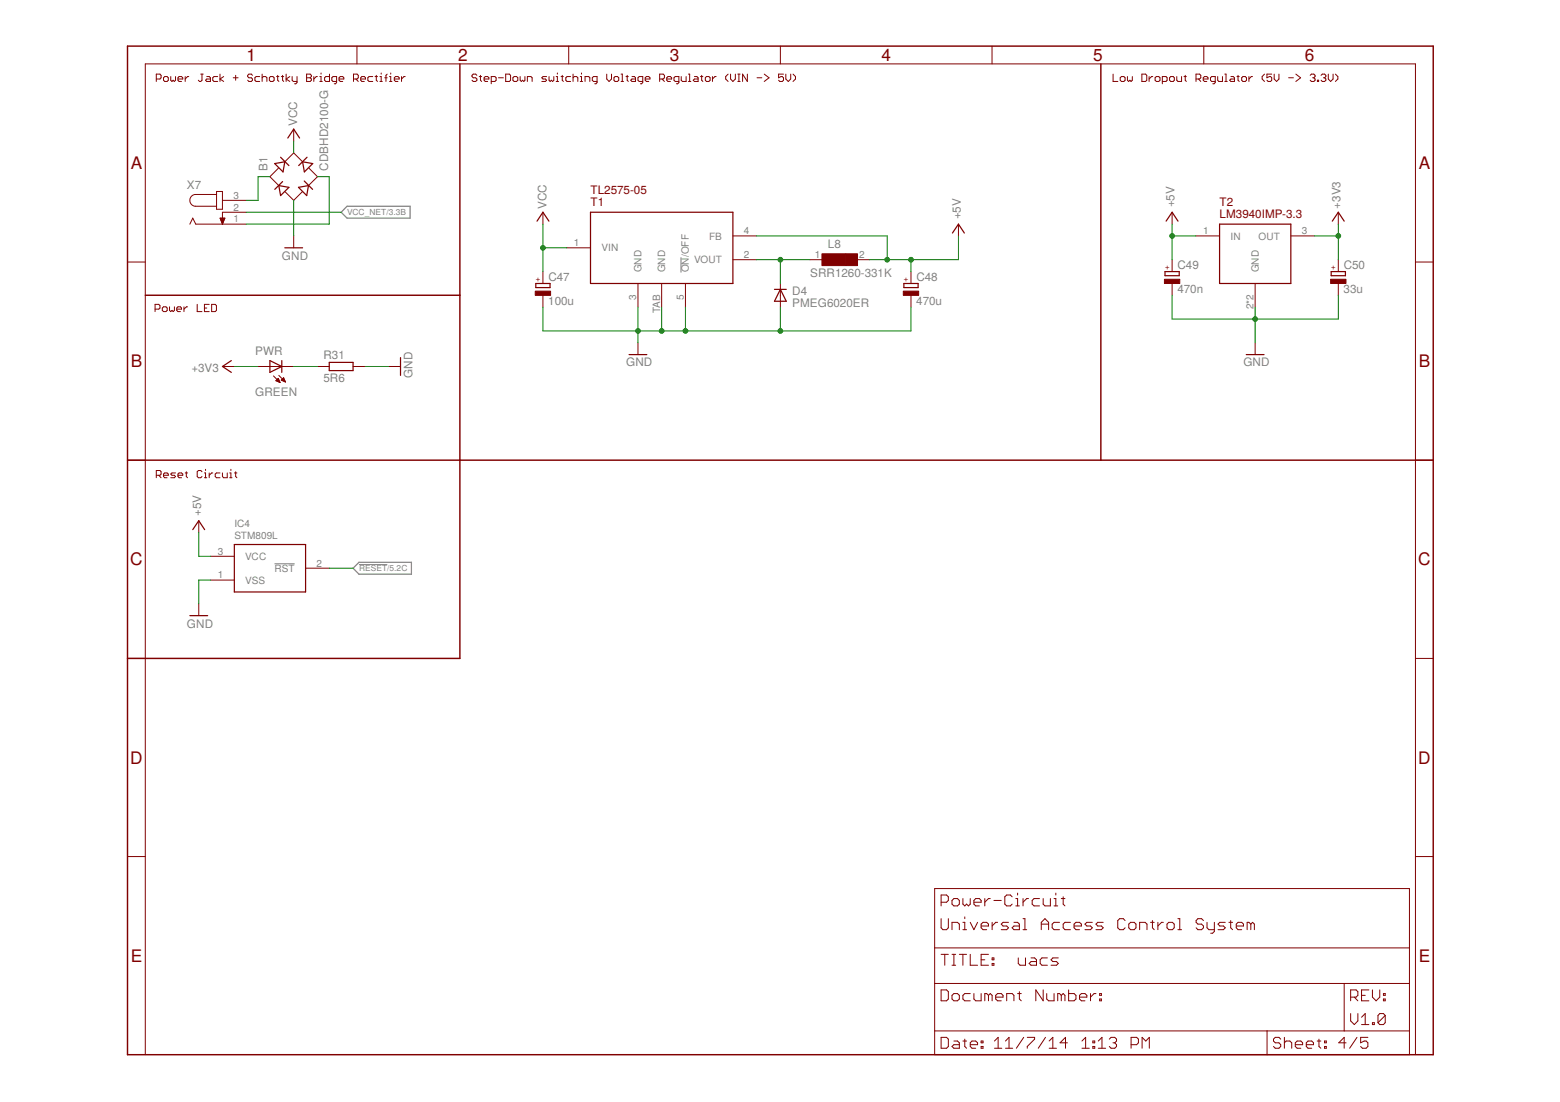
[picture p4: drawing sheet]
<svg xmlns="http://www.w3.org/2000/svg" width="297mm" height="210mm" viewBox="0 0 297 210" stroke-linecap="round" stroke-linejoin="round" font-family="sans-serif">
<path d="M129.7 49v2.9M52.3 107.4h3.8M68.3 107.5h5.4" fill="none" stroke="#808080" stroke-width=".19"/>
<path d="M66.1 39.3h12v2.3h-12l-1.1-1.2zM67.2 108.2l1.1-1.1h10v2.3h-10z" fill="none" stroke="#808080" stroke-width=".23"/>
<path d="M24.3 8.8h248.6v192.1h-248.6zM87.6 12.2v113.2h-63.3M209.6 12.2v75.5M27.7 56.2h59.9M24.3 87.7h248.6" fill="none" stroke="#800000" stroke-width=".28"/>
<g fill="none" stroke="#800000" stroke-width=".19">
<path d="M29.8 15h.7l.2-.2v-.4l-.2-.3h-.7v1.4M31.1 14.8l.3-.2h.4l.2 .2v.5l-.2 .2h-.4l-.3-.2zM32.5 14.6v.7l.2 .2 .3-.2 .2 .2 .2-.2v-.7M33.9 15h.9v-.2l-.2-.2h-.5l-.2 .2v.5l.2 .2h.5M35.3 14.6v.9M35.9 14.6h-.2l-.4 .4M38.2 14.1h.5M38.5 14.1v1.2l-.3 .2h-.2l-.2-.2M39.4 14.6h.4l.3 .2v.7h-.7l-.3-.2 .3-.3h.7M41.4 14.6h-.7l-.2 .2v.5l.2 .2h.7M41.9 14.1v1.4M42.6 14.6l-.7 .4 .7 .5"/>
<path d="M44.4 14.8h.9M44.9 14.4v.9M48.1 14.4l-.2-.3h-.5l-.2 .3v.2l.2 .2h.5l.2 .2v.3l-.2 .2h-.5l-.2-.2M49.4 14.6h-.6l-.3 .2v.5l.3 .2h.6M49.9 14.8l.2-.2h.5l.2 .2v.7M49.9 14.1v1.4M51.5 14.6h.5l.2 .2v.5l-.2 .2h-.5l-.2-.2v-.5zM52.7 14.6h.4M52.9 14.4v.9l.2 .2M53.6 14.6h.4M53.8 14.4v.9l.2 .2M54.5 14.1v1.4"/>
<path d="M55.2 14.6l-.7 .4 .7 .5M55.6 14.6v.7l.3 .2h.7M56.6 14.6v1.1l-.3 .3h-.2M58.4 14.1h.7l.2 .3v.2l-.2 .2 .2 .2v.3l-.2 .2h-.7zM58.4 14.8h.7M59.8 14.6v.9M60.4 14.6h-.2l-.4 .4M60.9 15.5h.5M60.9 14.6h.2v.9M61.1 13.9v.2M62.7 14.1v1.4h-.7l-.2-.2v-.5l.2-.2h.7M64.1 15.5h-.7l-.2-.2v-.5l.2-.2h.7v1.1l-.2 .3h-.3"/>
<path d="M64.6 15h.9v-.2l-.2-.2h-.5l-.2 .2v.5l.2 .2h.5M67.3 15h.7l.2-.2v-.4l-.2-.3h-.7v1.4M67.8 15l.4 .5M68 8.8v3.4M68.7 15h.9v-.2l-.2-.2h-.5l-.2 .2v.5l.2 .2h.5M71 14.6h-.7l-.3 .2v.5l.3 .2h.7M71.4 14.6h.5M71.6 14.4v.9l.3 .2M72.3 15.5h.5M72.3 14.6h.3v.9M72.6 13.9v.2M73.3 14.8h.4"/>
<path d="M73.7 14.1l-.2 .3v1.1M74.2 15.5h.4M74.2 14.6h.2v.9M74.4 13.9v.2M75.1 15h.9v-.2l-.2-.2h-.5l-.2 .2v.5l.2 .2h.5M76.5 14.6v.9M77.2 14.6h-.3l-.4 .4M90.8 14.4l-.2-.3h-.5l-.2 .3v.2l.2 .2h.5l.2 .2v.3l-.2 .2h-.5l-.2-.2M91.2 14.6h.5M91.5 14.4v.9l.2 .2M92.2 15h.9v-.2l-.2-.2h-.5l-.2 .2v.5l.2 .2h.5M93.5 15.5h.7l.3-.2v-.5l-.3-.2h-.7v1.4"/>
<path d="M94.9 14.8h.9M96.3 14.1h.7l.2 .3v.9l-.2 .2h-.7zM97.7 14.8l.2-.2h.5l.2 .2v.5l-.2 .2h-.5l-.2-.2zM99 14.6v.7l.3 .2 .2-.2 .2 .2 .2-.2v-.7M100.4 15.5v-.9h.7l.2 .2v.7M104.1 14.6h-.7l-.2 .2 .2 .2h.4l.3 .3-.3 .2h-.6M104.5 14.6v.7l.3 .2 .2-.2 .2 .2 .3-.2v-.7M105.9 15.5h.5M105.9 14.6h.2v.9M106.1 13.9v.2M106.8 14.6h.5M107.1 14.4v.9l.2 .2"/>
<path d="M108.3 8.8v3.4M108.6 14.6h-.6l-.3 .2v.5l.3 .2h.6M109.1 14.8l.2-.2h.5l.2 .2v.7M109.1 14.1v1.4M110.5 15.5h.4M110.5 14.6h.2v.9M110.7 13.9v.2M111.4 15.5v-.9h.7l.2 .2v.7M113.7 15.5h-.7l-.2-.2v-.5l.2-.2h.7v1.1l-.2 .3h-.3M115.5 14.1v.9l.5 .5 .4-.5v-.9M117.1 14.6h.5l.2 .2v.5l-.2 .2h-.5l-.2-.2v-.5zM118.3 14.1h.2v1.4"/>
<path d="M118.3 15.5h.4M119.2 14.6h.4M119.4 14.4v.9l.2 .2M120.3 14.6h.5l.2 .2v.7h-.7l-.2-.2 .2-.3h.7M122.4 15.5h-.7l-.2-.2v-.5l.2-.2h.7v1.1l-.2 .3h-.3M122.9 15h.9v-.2l-.3-.2h-.4l-.2 .2v.5l.2 .2h.4M125.6 15h.7l.2-.2v-.4l-.2-.3h-.7v1.4M126 15l.5 .5M127 15h.9v-.2l-.2-.2h-.5l-.2 .2v.5l.2 .2h.5M129.3 15.5h-.7l-.3-.2v-.5l.3-.2h.7v1.1l-.3 .3h-.2M129.7 14.6v.7l.2 .2h.7v-.9M131.1 14.1h.2v1.4"/>
<path d="M131.1 15.5h.5M132.2 14.6h.5l.2 .2v.7h-.7l-.2-.2 .2-.3h.7M133.4 14.6h.4M133.6 14.4v.9l.2 .2M134.5 14.6h.5l.2 .2v.5l-.2 .2h-.5l-.2-.2v-.5zM135.7 14.6v.9M136.4 14.6h-.3l-.4 .4M138.6 14.1l-.4 .5v.4l.4 .5M139.1 14.1v.9l.5 .5 .4-.5v-.9M140.5 14.1h.4M140.5 15.5h.4M140.7 14.1v1.4"/>
<path d="M142.3 14.1v1.4l-.9-1.4v1.4M144.1 14.8h1M145.5 14.1l.9 .7-.9 .7M148.6 8.8v3.4M149.2 14.1h-.9v.7l.6-.2 .3 .2v.5l-.3 .2h-.4l-.2-.2M149.6 14.1v.9l.5 .5 .5-.5v-.9M151 14.1l.5 .5v.4l-.5 .5M188.9 8.8v3.4M211.9 14.1v1.4h1M213.3 14.8l.2-.2h.5l.2 .2v.5l-.2 .2h-.5l-.2-.2zM214.7 14.6v.7l.2 .2 .2-.2 .3 .2 .2-.2v-.7M217.4 14.1h.7l.3 .3v.9l-.3 .2h-.7z"/>
<path d="M218.8 14.6v.9M219.5 14.6h-.2l-.5 .4M219.9 14.8l.3-.2h.4l.3 .2v.5l-.3 .2h-.4l-.3-.2zM221.3 15.5h.7l.2-.2v-.5l-.2-.2h-.7v1.4M222.7 14.8l.2-.2h.5l.2 .2v.5l-.2 .2h-.5l-.2-.2zM224.1 14.6v.7l.2 .2h.7v-.9M225.4 14.6h.5M225.7 14.4v.9l.2 .2M227.7 15h.7l.2-.2v-.4l-.2-.3h-.7v1.4M228.2 15l.4 .5M229.1 15h.9v-.2l-.2-.2h-.5l-.2 .2v.5l.2 .2h.5M229.2 8.8v3.4"/>
<path d="M231.4 15.5h-.7l-.2-.2v-.5l.2-.2h.7v1.1l-.2 .3h-.3M231.9 14.6v.7l.2 .2h.7v-.9M233.2 14.1h.2v1.4M233.2 15.5h.5M234.4 14.6h.4l.3 .2v.7h-.7l-.3-.2 .3-.3h.7M235.5 14.6h.5M235.7 14.4v.9l.3 .2M236.4 14.8l.3-.2h.4l.2 .2v.5l-.2 .2h-.4l-.3-.2zM237.8 14.6v.9M238.5 14.6h-.2l-.5 .4M240.8 14.1l-.5 .5v.4l.5 .5M242.1 14.1h-.9v.7l.5-.2h.2l.2 .2v.5l-.2 .2h-.4l-.3-.2"/>
<path d="M242.6 14.1v.9l.5 .5 .4-.5v-.9M245.4 14.8h.9M246.7 14.1l.9 .7-.9 .7M249.5 14.4l.2-.3h.5l.2 .3v.2l-.2 .2M249.9 14.8h.3M250.2 14.8l.2 .2v.3l-.2 .2h-.5l-.2-.2M250.8 15.3h.3v.2h-.3zM251.5 14.4l.3-.3h.4l.3 .3v.2l-.3 .2M252 14.8h.2M252.2 14.8l.3 .2v.3l-.3 .2h-.4l-.3-.2M252.9 14.1v.9l.5 .5 .4-.5v-.9M254.3 14.1l.4 .5v.4l-.4 .5"/>
<path d="M41.2 37h-3.9a1.12 1.12 0 0 0-1.1 1.2 1.12 1.12 0 0 0 1.1 1.1h3.9M41.2 36.5h1.2v3.4h-1.2zM42.4 38.2h4.5M53 32l-1.6 1.7 1.7 1.6M54.2 30.8l1.7-1.7 1.7 1.7M54.3 36.6l1.6 1.6 1.6-1.6M55.9 24.6v2.3M58.8 32l1.7 1.7-1.8 1.6M24.3 49.9h3.4M29.5 58.9h.7l.3-.2v-.5l-.3-.2h-.7v1.4M30.9 58.7l.2-.3h.5l.2 .3v.4l-.2 .3h-.5l-.2-.3zM32.3 58.4v.7l.2 .3 .2-.3 .3 .3 .2-.3v-.7"/>
<path d="M33.7 58.9h.9l-.2-.5h-.5l-.2 .3v.4l.2 .3h.5M35 58.4v1M35.7 58.4h-.2l-.5 .5M36.2 42.7l.5-1.1 .6 1.1h9.6M37.5 58v1.4h1M38.9 58.7h.5M39.8 58h-.9v1.4h.9M40.3 58h.7l.2 .2v.9l-.2 .3h-.7zM41.9 41.6h.9l-.4 1.1zM42 41.7h.8M42 41.8h.7M42 41.9h.7"/>
<path d="M42.1 42h.5M42.1 42.1h.5M42.2 42.2h.3M42.2 42.3h.3M42.2 42.4h.3M42.3 42.5h.1M42.3 42.6h.1M46.9 40.4h-4.5v2.3M55.9 44.9v2.3M103.4 40.4v2.3M103.4 51.7v2.3M103.4 56.2v2.3"/>
<path d="M107.9 47.2h4.5M121.5 54v4.5M126 54v4.5M130.5 54v4.5M139.6 49.5h4.5M139.6 44.9h4.5M148.6 54v4.5M154.2 49.5h2.3M163.3 49.5h2.2M173.5 51.7v2.3M173.5 56.2v2.3M182.5 42.7v2.2"/>
<path d="M223.2 40.4v2.3M223.2 49.5v2.2M223.2 54v2.2M227.7 44.9h4.5M239 54v4.5M245.8 44.9h4.5M254.8 40.4v2.3M254.8 49.5v2.2M254.8 54v2.2M269.5 49.9h3.4M42.4 69.8h2.2M49.1 69.8h6.8"/>
<path d="M52.1 71.6l1.2 1.3M52.5 72.5l.8 .4M52.5 72.5l.5-.4 .3 .8M52.6 72.5h.6M52.6 72.4h.5M52.7 72.3h.4M52.8 72.6h.4M52.8 72.2h.2M52.9 72.1h.1M53 72.7h.3M53.1 71.5l1.2 1.2M53.3 72.8h.1"/>
<path d="M53.6 72.4h.6M53.6 72.3h.6M53.7 72.2h.4M53.8 72.5h.5M53.8 72.1h.3M54 72h.1M54 71.9l.3 .8-.7-.3zM54.1 72.6h.2M54.3 72.7h.1M60.5 69.8h2.2M67.2 69.8h2.3M74 69.8h2.3"/>
<path d="M121.5 65.3v2.2M239 65.3v2.2M24.3 87.7h3.4M29.8 90.5h.7l.2-.2v-.4l-.2-.3h-.7v1.4M30.2 90.5l.5 .5M31.1 90.5h.9v-.2l-.2-.2h-.4l-.3 .2v.5l.3 .2h.4M33.4 90.1h-.7l-.2 .2 .2 .2h.5l.2 .3-.2 .2h-.7M33.9 90.5h.9v-.2l-.2-.2h-.5l-.2 .2v.5l.2 .2h.5M35.3 90.1h.4M35.5 89.9v.9l.2 .2M37.8 99.2v2.3M38.5 89.9l-.3-.3h-.4l-.3 .3v.9l.3 .2h.4l.3-.2"/>
<path d="M38.9 91h.5M38.9 90.1h.2v.9M39.1 89.4v.2M39.8 90.1v.9M40.5 90.1h-.2l-.5 .4M41.9 90.1h-.7l-.2 .2v.5l.2 .2h.7M42.4 90.1v.7l.2 .2h.7v-.9M43.7 91h.5M43.7 90.1h.3v.9M44 89.4v.2M44.6 90.1h.5M44.9 89.9v.9l.2 .2"/>
<path d="M269.5 87.7h3.4M37.8 115v2.3M40.1 106h4.5M40.1 110.5h4.5M58.2 108.2h4.5M24.3 125.4h3.4M269.5 125.4h3.4M24.3 163.2h3.4M178 169.2h90.4v31.7h-90.4zM179.2 171.9h1l.4-.4v-.7l-.4-.3h-1v2.1M179.2 175v1.7l.3 .4h.7l.4-.4v-1.7M181.3 171.5l.3-.3h.7l.4 .3v.7l-.4 .4h-.7l-.3-.4z"/>
<path d="M181.3 177.1v-1.4h1l.4 .3v1.1M183.3 171.2v1l.4 .4 .3-.4 .4 .4 .3-.4v-1M183.3 177.1h.7M183.3 175.7h.4v1.4M183.7 174.6v.4M184.7 175.7l.7 1.4 .7-1.4M185.4 171.9h1.4v-.4l-.3-.3h-.7l-.4 .3v.7l.4 .4h.7M186.8 176.4h1.4v-.4l-.3-.3h-.7l-.4 .3v.7l.4 .4h.7M187.5 171.2v1.4M188.6 171.2h-.4l-.7 .7M188.9 175.7v1.4M189.3 171.5h1.3"/>
<path d="M189.9 175.7h-.3l-.7 .7M192 175.7h-1l-.4 .3 .4 .4h.7l.3 .3-.3 .4h-1.1M192.7 170.8l-.3-.3h-.7l-.4 .3v1.4l.4 .4h.7l.3-.4M193.1 175.7h.7l.3 .3v1.1h-1l-.4-.4 .4-.3h1M193.4 172.6h.7M193.4 171.2h.4v1.4M193.8 170.1v.4M194.8 171.2v1.4M194.8 177.1h.7M194.8 175h.4v2.1M195.8 171.2h-.3l-.7 .7M197.9 171.2h-1l-.4 .3v.7l.4 .4h1"/>
<path d="M198.3 177.1v-1.4l.7-.7 .7 .7v1.4M198.3 176h1.4M198.6 171.2v1l.4 .4h1v-1.4M200.7 172.6h.7M200.7 171.2h.3v1.4M201 170.1v.4M201.7 175.7h-1l-.4 .3v.7l.4 .4h1M202.1 171.2h.7M202.4 170.8v1.4l.4 .4M203.8 175.7h-1l-.4 .3v.7l.4 .4h1M204.5 176.4h1.4v-.4l-.4-.3h-.6l-.4 .3v.7l.4 .4h.6M208 175.7h-1.1l-.3 .3 .3 .4h.7l.4 .3-.4 .4h-1"/>
<path d="M210.1 175.7h-1.1l-.3 .3 .3 .4h.7l.4 .3-.4 .4h-1M214.2 175.3l-.3-.3h-.7l-.4 .3v1.4l.4 .4h.7l.3-.4M215.3 175.7h.7l.3 .3v.7l-.3 .4h-.7l-.4-.4v-.7zM217 177.1v-1.4h1l.4 .3v1.1M219.1 175.7h.7M219.4 175.3v1.4l.4 .4M220.5 175.7v1.4M221.5 175.7h-.3l-.7 .7M222.5 175.7h.7l.4 .3v.7l-.4 .4h-.7l-.3-.4v-.7zM224.3 177.1h.7M224.3 175h.3v2.1M229.2 175.3l-.4-.3h-.7l-.3 .3v.4l.3 .3h.7l.4 .4v.3l-.4 .4h-.7l-.3-.4"/>
<path d="M229.8 175.7v1l.4 .4h1M231.2 175.7v1.7l-.3 .4h-.4M233.3 175.7h-1l-.4 .3 .4 .4h.7l.3 .3-.3 .4h-1.1M234 175.7h.7M234.3 175.3v1.4l.4 .4M235.4 176.4h1.4v-.4l-.4-.3h-.7l-.3 .3v.7l.3 .4h.7M238.2 176l-.4-.3h-.3v1.4M238.2 176v1.1M238.2 176l.3-.3 .3 .3v1.1M269.5 163.2h3.4M178 187.3h90.4M178 196.4h90.4"/>
<path d="M178 180.6h90.4M179.2 188.6h1l.4 .3v1.4l-.4 .3h-1zM179.2 197.6h1l.4 .3v1.4l-.4 .4h-1zM179.2 181.8h1.4M179.9 181.8v2.1M181.3 189.6l.3-.3h.7l.4 .3v.7l-.4 .3h-.7l-.3-.3zM181.3 181.8h.7M181.3 183.9h.7M181.6 198.3h.7l.4 .3v1.1h-1.1l-.3-.4 .3-.3h1.1M181.6 181.8v2.1M182.7 181.8h1.3M183.3 181.8v2.1"/>
<path d="M183.3 198.3h.7M183.7 197.9v1.4l.3 .4M184.7 189.3h-1l-.4 .3v.7l.4 .3h1M184.7 181.8v2.1h1.4M184.7 199h1.4v-.4l-.3-.3h-.7l-.4 .3v.7l.4 .4h.7M185.4 189.3v1l.4 .3h1v-1.3M186.8 198.3h.4v.3h-.4zM186.8 199.3h.4v.4h-.4zM186.8 182.8h.7M188.2 181.8h-1.4v2.1h1.4M188.2 189.6l-.3-.3h-.4v1.3M188.2 189.6v1"/>
<path d="M188.2 189.6l.4-.3 .3 .3v1M188.9 182.5h.4v.3h-.4zM188.9 183.5h.4v.4h-.4zM189.4 199.7h1.4M189.4 198.3l.7-.7v2.1M189.6 189.9h1.4v-.3l-.4-.3h-.7l-.3 .3v.7l.3 .3h.7M191.5 199.7h1.3M191.5 198.3l.6-.7v2.1M191.7 190.6v-1.3h1l.4 .3v1M193.8 189.3h.7M193.9 182.5v1l.3 .4h1.1v-1.4M194.1 188.9v1.4l.4 .3"/>
<path d="M194.9 197.6l-1.4 2.1M195.6 197.6h1.4v.3l-1.4 1.4v.4M196.3 182.5h.7l.4 .3v1.1h-1.1l-.3-.4 .3-.3h1.1M198.6 188.6v2l-1.4-2v2M199.1 197.6l-1.4 2.1M199.3 189.3v1l.4 .3h1v-1.3M199.4 182.5h-1l-.3 .3v.7l.3 .4h1M199.8 199.7h1.4M199.8 198.3l.7-.7v2.1M201.5 182.5h-1l-.4 .3 .4 .4h.7l.3 .3-.3 .4h-1.1M202.1 189.6l-.4-.3h-.3v1.3M202.1 189.6v1"/>
<path d="M202.1 189.6l.3-.3 .4 .3v1M203.2 198.6h-1.4l1.1-1v2.1M203.5 188.6v2h1l.4-.3v-.7l-.4-.3h-1M205.5 189.9h1.4v-.3l-.3-.3h-.7l-.4 .3v.7l.4 .3h.7M206 199.7h1.4M206 198.3l.7-.7v2.1M207.6 189.3v1.3M208.1 199.3h.3v.4h-.3zM208.1 198.3h.3v.3h-.3zM208.7 189.3h-.4l-.7 .6M209.1 199.7h1.4M209.1 198.3l.7-.7v2.1"/>
<path d="M209.4 190.3h.3v.3h-.3zM209.4 189.3h.3v.3h-.3zM211.2 197.9l.4-.3h.7l.3 .3v.4l-.3 .3M211.9 198.6h.4M212.3 198.6l.3 .4v.3l-.3 .4h-.7l-.4-.4M215.4 199h1l.4-.4v-.7l-.4-.3h-1v2.1M217.5 199.7v-2.1l.7 .7 .6-.7v2.1M241.3 196.4v4.5M243.9 197.9l-.4-.3h-.7l-.3 .3v.4l.3 .3h.7l.4 .4v.3l-.4 .4h-.7l-.3-.4M244.6 198.6l.3-.3h.7l.4 .3v1.1M244.6 197.6v2.1M246.6 199h1.4v-.4l-.3-.3h-.7l-.4 .3v.7l.4 .4h.7"/>
<path d="M248.7 199h1.4v-.4l-.3-.3h-.7l-.4 .3v.7l.4 .4h.7M250.8 198.3h.7M251.1 197.9v1.4l.4 .4M252.2 199.3h.3v.4h-.3zM252.2 198.3h.3v.3h-.3zM255.9 187.3v9.1M256.3 198.6h-1.4l1-1v2.1M257.2 189.9h1l.4-.3v-.7l-.4-.3h-1v2M257.2 193.1v1.4l.7 .7 .7-.7v-1.4M257.9 189.9l.7 .7M258.4 197.6l-1.4 2.1M259.2 193.8l.7-.7v2.1"/>
<path d="M259.2 195.2h1.4M259.2 189.6h.7M260.5 197.6h-1.4v1l.7-.3h.3l.4 .3v.7l-.4 .4h-.7l-.3-.4M260.6 188.6h-1.4v2h1.4M261.3 194.8h.4v.4h-.4zM261.3 188.6v1.3l.7 .7 .7-.7v-1.3M263.4 189.3h.4v.3h-.4zM263.4 190.3h.4v.3h-.4zM263.8 193.4v1.4l-.4 .4h-.7l-.3-.4M263.8 193.4l-.4-.3h-.7l-.3 .3v1.4M263.8 193.4l-1.4 1.4M27.7 200.9v-188.7h241.8v188.7"/>
</g>
<g fill="none" stroke="#800000" stroke-width=".23">
<path d="M52.3 31.2l1.9-.4-.3 1.9zM53.1 35.3l1.9 .4-1.6 1.6zM53.4 30l1.6 1.5M53.8 34.6l-1.5 1.5M54.8 26.3l1.1-1.7 1.1 1.7M56.8 35.7l1.9-.4-.3 2zM57.6 30.8l1.9 .4-1.5 1.5zM57.9 34.5l1.6 1.6M58.5 30l-1.6 1.5M54.2 47.2h3.4M102 54h2.7v.8h-2.7zM102.3 42.1l1.1-1.7 1.1 1.7"/>
<path d="M112.4 40.4h27.2v13.6h-27.2zM147.5 55.1h2.2M148.6 55.1l1.1 2.3h-2.2zM172.1 54h2.7v.8h-2.7zM181.4 44.4l1.1-1.7 1.1 1.7M221.8 51.7h2.7v.8h-2.7zM222 42.1l1.2-1.7 1.1 1.7M232.2 42.7h13.6v11.3h-13.6zM253.5 51.7h2.7v.8h-2.7zM253.7 42.1l1.1-1.7 1.1 1.7M44 68.7l-1.6 1.1 1.6 1.1M51.4 68.7l2.3 1.1-2.3 1.1z"/>
<path d="M53.7 68.7v2.2M62.7 69h4.5v1.6h-4.5zM76.3 68.1v3.4M119.8 67.5h3.4M237.3 67.5h3.4M36.2 117.3h3.3M36.7 100.9l1.1-1.7 1.2 1.7M44.6 103.7h13.6v9.1h-13.6z"/>
</g>
<g fill="#800000" stroke="#800000" stroke-width=".19">
<path d="M101.9 55.5h2.9v.8h-2.9z"/>
<path d="M172 55.5h2.9v.8h-2.9z"/>
<path d="M253.4 53.2h2.9v.8h-2.9z"/>
<path d="M221.7 53.2h2.9v.8h-2.9z"/>
<path d="M156.5 48.3h4.5v2.3h-4.5z"/>
<path d="M161 48.3h2.3v2.3h-2.3z"/>
</g>
<g fill="none" stroke="#008000" stroke-width=".19">
<path d="M51.4 33.7h-2.3v4.5h-2.2M55.9 26.9v2.2M55.9 38.2v6.7M60.5 33.7h2.2v9h-15.8M46.9 40.4h18.1M103.4 42.7v9M103.4 58.5v4.5h70.1v-4.5M103.4 47.2h4.5M121.5 58.5v6.8M126 58.5v4.5M130.5 58.5v4.5M144.1 49.5h10.1"/>
<path d="M144.1 44.9h24.8v4.6M148.6 49.5v4.5M148.6 58.5v4.5M173.5 49.5v2.2M182.5 44.9v4.6h-17M223.2 56.2v4.6h31.6v-4.6M223.2 42.7v6.8M223.2 44.9h4.5M239 58.5v6.8M250.3 44.9h4.5M254.8 42.7v6.8M44.6 69.8h4.5"/>
<path d="M55.9 69.8h4.6M69.5 69.8h4.5M37.8 101.5v4.5h2.3M40.1 110.5h-2.3v4.5M62.7 108.2h4.5"/>
</g>
<g fill="#008000" stroke="#008000" stroke-width=".19">
<circle cx="121.5" cy="63" r=".44"/>
<circle cx="126" cy="63" r=".44"/>
<circle cx="130.5" cy="63" r=".44"/>
<circle cx="148.6" cy="63" r=".44"/>
<circle cx="239" cy="60.8" r=".44"/>
<circle cx="103.4" cy="47.2" r=".44"/>
<circle cx="148.6" cy="49.5" r=".44"/>
<circle cx="223.2" cy="44.9" r=".44"/>
<circle cx="168.9" cy="49.5" r=".44"/>
<circle cx="173.5" cy="49.5" r=".44"/>
<circle cx="254.8" cy="44.9" r=".44"/>
</g>
<g font-size="3.3" fill="#800000">
<text x="46.9" y="11.6">1</text>
<text x="87.2" y="11.6">2</text>
<text x="127.5" y="11.6">3</text>
<text x="167.8" y="11.6">4</text>
<text x="208.1" y="11.6">5</text>
<text x="248.4" y="11.6">6</text>
<text x="24.9" y="32.2">A</text>
<text x="270.1" y="32.2">A</text>
<text x="24.9" y="70">B</text>
<text x="270.1" y="70">B</text>
<text x="24.8" y="107.7">C</text>
<text x="270" y="107.7">C</text>
<text x="24.8" y="145.4">D</text>
<text x="270" y="145.4">D</text>
<text x="24.9" y="183.2">E</text>
<text x="270.1" y="183.2">E</text>
</g>
<g font-size="2.2" fill="#808080">
<text x="56.6" y="23.9" transform="rotate(-90 56.6 23.9)">VCC</text>
<text x="35.6" y="35.9">X7</text>
<text x="50.9" y="32.5" transform="rotate(-90 50.9 32.5)">B1</text>
<text x="62.5" y="32.5" transform="rotate(-90 62.5 32.5)">CDBHD2100-G</text>
<text x="104.1" y="39.7" transform="rotate(-90 104.1 39.7)">VCC</text>
<text x="182.9" y="41.8" transform="rotate(-90 182.9 41.8)">+5V</text>
<text x="223.6" y="39.5" transform="rotate(-90 223.6 39.5)">+5V</text>
<text x="255.3" y="39.7" transform="rotate(-90 255.3 39.7)">+3V3</text>
<text x="157.6" y="47.2">L8</text>
<text x="53.7" y="49.5">GND</text>
<text x="104.4" y="53.6">C47</text>
<text x="154.3" y="52.9">SRR1260-331K</text>
<text x="174.5" y="53.6">C48</text>
<text x="224.2" y="51.3">C49</text>
<text x="255.9" y="51.3">C50</text>
<text x="104.4" y="58.1">100u</text>
<text x="150.9" y="58.5">PMEG6020ER</text>
<text x="150.9" y="56.2">D4</text>
<text x="174.5" y="58.1">470u</text>
<text x="224.2" y="55.8">470n</text>
<text x="255.8" y="55.8">33u</text>
<text x="36.4" y="70.9">+3V3</text>
<text x="48.6" y="67.5">PWR</text>
<text x="61.6" y="68.5">R31</text>
<text x="119.2" y="69.8">GND</text>
<text x="236.8" y="69.8">GND</text>
<text x="48.6" y="75.3">GREEN</text>
<text x="61.6" y="72.7">5R6</text>
<text x="78.5" y="72.1" transform="rotate(-90 78.5 72.1)">GND</text>
<text x="38.3" y="98.3" transform="rotate(-90 38.3 98.3)">+5V</text>
<text x="35.6" y="119.5">GND</text>
</g>
<g font-size="2.2" fill="#800000">
<text x="112.4" y="39.3">T1</text>
<text x="112.4" y="37">TL2575-05</text>
<text x="232.2" y="39.3">T2</text>
<text x="232.2" y="41.6">LM3940IMP-3.3</text>
</g>
<g font-size="1.9" fill="#808080">
<text x="44.4" y="37.8">3</text>
<text x="44.4" y="40.1">2</text>
<text x="44.4" y="42.4">1</text>
<text x="109.3" y="46.9">1</text>
<text x="114.5" y="47.9">VIN</text>
<text x="135" y="45.6">FB</text>
<text x="141.6" y="44.6">4</text>
<text x="229.1" y="44.6">1</text>
<text x="234.3" y="45.6">IN</text>
<text x="239.6" y="45.6">OUT</text>
<text x="247.9" y="44.6">3</text>
<text x="122.1" y="51.9" transform="rotate(-90 122.1 51.9)">GND</text>
<text x="126.7" y="51.9" transform="rotate(-90 126.7 51.9)">GND</text>
<text x="131.2" y="51.9" transform="rotate(-90 131.2 51.9)">ON/OFF</text>
<text x="132.2" y="50.1">VOUT</text>
<text x="141.6" y="49.1">2</text>
<text x="155.1" y="49.1">1</text>
<text x="163.6" y="49.1">2</text>
<text x="239.7" y="51.9" transform="rotate(-90 239.7 51.9)">GND</text>
<text x="121.2" y="57.1" transform="rotate(-90 121.2 57.1)">3</text>
<text x="125.7" y="59.7" transform="rotate(-90 125.7 59.7)">TAB</text>
<text x="130.2" y="57.1" transform="rotate(-90 130.2 57.1)">5</text>
<text x="238.7" y="58.9" transform="rotate(-90 238.7 58.9)">2*2</text>
<text x="44.6" y="100.3">IC4</text>
<text x="41.5" y="105.7">3</text>
<text x="44.6" y="102.6">STM809L</text>
<text x="46.7" y="106.6">VCC</text>
<text x="60.3" y="107.9">2</text>
<text x="41.5" y="110.2">1</text>
<text x="46.7" y="111.2">VSS</text>
<text x="52.3" y="108.9">RST</text>
</g>
<g font-size="1.6" fill="#808080">
<text x="66.1" y="41">VCC_NET/3.3B</text>
<text x="68.4" y="108.8">RESET/5.2C</text>
</g>
<g font-size="1.6" fill="#800000">
<text x="102.9" y="53.6" transform="rotate(-90 102.9 53.6)">+</text>
<text x="172.9" y="53.6" transform="rotate(-90 172.9 53.6)">+</text>
<text x="222.7" y="51.4" transform="rotate(-90 222.7 51.4)">+</text>
<text x="254.3" y="51.4" transform="rotate(-90 254.3 51.4)">+</text>
</g>
</svg>
